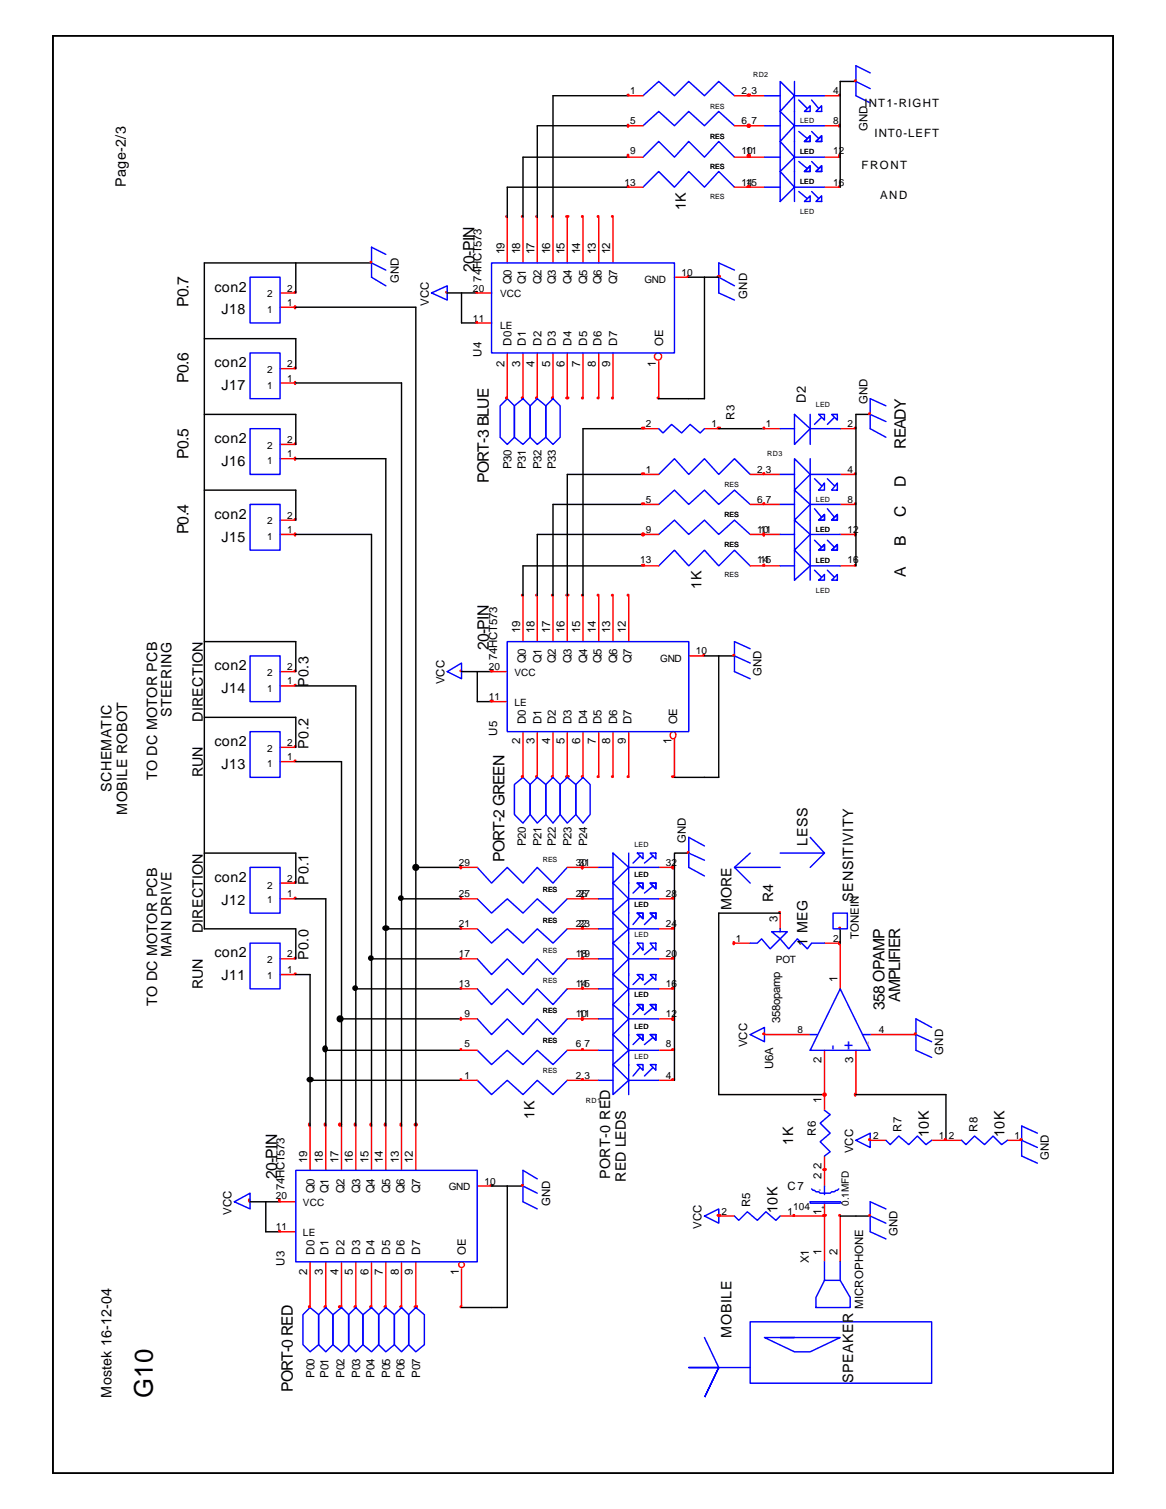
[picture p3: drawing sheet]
<svg xmlns="http://www.w3.org/2000/svg" width="216mm" height="279mm" viewBox="0 0 216 279" stroke-linecap="round" stroke-linejoin="round" font-family="sans-serif">
<g fill="none" stroke="#000" stroke-width=".26">
<path d="M9.8 6.6h196.3v266.2h-196.3zM116.4 17.7h-14v22.5M158.5 15.1h-2.9v19.6M116.4 34.7h-22.5v5.5M116.4 29.1h-19.6v11.1M116.4 23.3h-16.9v16.9M54.8 48.7v5.5M54.8 56.9h22.2v151.6M68.8 48.7h-31v123.3h17v5.5M82.8 54.2h5.6M85.5 54.2v5.6h2.9M127.5 51.3h5.6"/>
<path d="M130.4 51.3v22.5h-8.4M37.8 62.7h17v5.6M37.8 76.7h17v5.6M54.8 70.9h19.5v137.6M119.1 79.4h-11.2v30.9M133.1 79.4h8.5M161.1 76.7h-2.6v28.1M37.8 90.8h17v5.5M54.8 99h14v109.5M54.8 84.9h16.6v123.6M119.1 99h-19.6v11.3M119.1 93.4h-16.7v16.9"/>
<path d="M119.1 87.8h-14.1v22.5M37.8 118.8h17v5.6M119.1 104.8h-22.3v5.5M37.8 132.8h17v5.6M54.8 127h11.1v81.5M85.5 124.4h5.5M88.4 124.4v5.5h2.6M130.4 121.4h5.6M133.1 121.4v22.5h-8.2M37.8 158h17v5.5M54.8 141h8.4v67.5M127.5 158h-2.6v42"/>
<path d="M54.8 166.4h5.5v42.1M68.8 177.5h16.7M71.4 172h14.1M74.3 166.4h11.2M77 160.6h8.5M144.5 169.1h-11.4v33.6h19.6M155.6 172v2.6M54.8 180.4h2.6v28.1M60.3 194.5h25.2M63.2 188.6h22.3M65.9 183.1h19.6M57.4 200h28.1"/>
<path d="M91 219.6h5.8M93.9 219.6v22.5h-8.4M158.5 202.7h16.7v8.4M46.3 222.5h5.6M49.2 222.5v5.6h2.7M155.6 225.2h5.5"/>
</g>
<g fill="#f00" stroke="#f00" stroke-width=".26">
<path d="M46.1 222.1l.1-.1 .1 .2-.1 .3z"/>
<path d="M54.5 180.2h.3l-.1 .2h-.2z"/>
<path d="M54.5 177.3h.3l-.1 .2h-.2z"/>
<path d="M54.5 166.2h.3l-.1 .2h-.2z"/>
<path d="M54.5 163.3l.3-.1-.1 .3h-.2z"/>
<path d="M54.5 140.8h.3l-.1 .2h-.2z"/>
<path d="M54.5 138.2l.3-.1-.1 .2h-.2z"/>
<path d="M54.5 126.8l.3-.1-.1 .3h-.2z"/>
<path d="M54.5 124.1h.3l-.1 .2h-.2z"/>
<path d="M54.5 98.8l.1-.1 .2 .3-.2 .2z"/>
<path d="M54.5 96.1l.3-.1-.1 .3h-.2z"/>
<path d="M54.5 84.7h.1l.2 .2-.2 .3z"/>
<path d="M54.5 82.1l.3-.1-.1 .2h-.2z"/>
<path d="M54.5 70.7l.1-.1 .2 .3-.2 .3z"/>
<path d="M54.5 68h.3l-.1 .2h-.2z"/>
<path d="M54.5 56.7l.1-.1 .2 .3-.2 .3z"/>
<path d="M54.5 54h.3l-.1 .2h-.2z"/>
<path d="M57.2 241.9l.2-.1v.3h-.2z"/>
<path d="M60.1 241.9l.2-.1v.3h-.2z"/>
<path d="M62.8 241.9l.4-.1v.2l-.2 .1-.3-.1z"/>
<path d="M65.7 241.9l.2-.1-.1 .3h-.1z"/>
<path d="M68.6 241.9l.2-.1v.3h-.2z"/>
<path d="M71.2 241.9l.2-.1v.3h-.2z"/>
<path d="M74.1 241.9l.2-.1v.3h-.2z"/>
<path d="M76.8 241.9l.5-.1v.2l-.3 .1-.3-.1z"/>
<path d="M51.6 227.8h.3l-.1 .2h-.2z"/>
<path d="M85.2 241.9l.3-.1-.1 .3h-.2z"/>
<path d="M57.2 208h.1l.1 .2-.1 .3z"/>
<path d="M60.1 208h.1l.1 .2-.1 .3z"/>
<path d="M65.7 208l.2 .2-.2 .3z"/>
<path d="M68.6 208h.1l.1 .2-.1 .3z"/>
<path d="M71.2 208h.1l.1 .2-.1 .3z"/>
<path d="M74.1 208h.1l.1 .2-.1 .3z"/>
<path d="M51.6 222.1l.1-.1 .2 .2-.2 .3z"/>
<path d="M90.8 219.4l.5-.1v.2l-.3 .1-.2-.1z"/>
<path d="M68.6 48.5l.2-.1v.2h-.2z"/>
<path d="M82.6 54h.2v.2h-.2z"/>
<path d="M85.2 124.1h.3l-.1 .2h-.2z"/>
<path d="M93.7 73.6h.2v.2h-.2z"/>
<path d="M96.6 73.6h.2v.2h-.2z"/>
<path d="M99.3 73.6h.2l-.1 .2h-.1z"/>
<path d="M102.2 73.6h.2v.2h-.2z"/>
<path d="M104.9 73.6h.4v.1l-.3 .1-.2-.1z"/>
<path d="M107.7 73.6h.2v.2h-.2z"/>
<path d="M110.6 73.6h.3l-.1 .2h-.2z"/>
<path d="M113.3 73.6h.2v.2h-.2z"/>
<path d="M88.1 59.6l.3-.1-.1 .3h-.2z"/>
<path d="M121.7 73.6h.3l-.1 .2h-.2z"/>
<path d="M93.7 40h.2v.2h-.2z"/>
<path d="M96.6 40h.2v.2h-.2z"/>
<path d="M99.3 40h.2l-.1 .2h-.1z"/>
<path d="M102.2 40h.2v.2h-.2z"/>
<path d="M104.9 40h.4v.1l-.3 .1-.2-.1z"/>
<path d="M107.7 40h.2v.2h-.2z"/>
<path d="M110.6 40h.3l-.1 .2h-.2z"/>
<path d="M113.3 40h.2v.2h-.2z"/>
<path d="M88.1 54h.3l-.1 .2h-.2z"/>
<path d="M127.3 51.1h.2v.2h-.2z"/>
<path d="M96.6 219.4l.2-.1v.3h-.2z"/>
<path d="M96.6 143.7h.2v.2h-.2z"/>
<path d="M99.3 143.7h.2l-.1 .2h-.1z"/>
<path d="M102.2 143.7h.2v.2h-.2z"/>
<path d="M104.9 143.7h.4v.1l-.3 .1-.2-.1z"/>
<path d="M107.7 143.7h.2v.2h-.2z"/>
<path d="M110.6 143.7h.3l-.1 .2h-.2z"/>
<path d="M113.3 143.7h.2v.2h-.2z"/>
<path d="M116.2 143.7h.2v.2h-.2z"/>
<path d="M90.8 129.7l.5-.1v.2l-.3 .1-.2-.1z"/>
<path d="M124.4 143.7h.5v.1l-.3 .1-.2-.1z"/>
<path d="M96.6 110.1h.2v.2h-.2z"/>
<path d="M99.3 110.1h.2l-.1 .2h-.1z"/>
<path d="M102.2 110.1h.2v.2h-.2z"/>
<path d="M104.9 110.1h.4v.1l-.3 .1-.2-.1z"/>
<path d="M107.7 110.1h.2v.2h-.2z"/>
<path d="M110.6 110.1h.3l-.1 .2h-.2z"/>
<path d="M113.3 110.1h.2v.2h-.2z"/>
<path d="M116.2 110.1h.2v.2h-.2z"/>
<path d="M90.8 124.1h.5v.1l-.3 .2-.2-.2z"/>
<path d="M130.2 121.2h.2v.2h-.2z"/>
<path d="M107.7 199.8h.2v.2h-.2z"/>
<path d="M124.4 199.8h.5v.1l-.3 .1-.2-.1z"/>
<path d="M85.2 199.8h.3l-.1 .2h-.2z"/>
<path d="M107.7 194.2h.2v.2h-.2z"/>
<path d="M124.4 194.2h.5v.1l-.3 .2-.2-.2z"/>
<path d="M85.2 194.2h.3l-.1 .2h-.2z"/>
<path d="M107.7 188.5l.1-.1 .1 .2-.1 .3z"/>
<path d="M85.2 188.5l.1-.1 .2 .2-.2 .3z"/>
<path d="M107.7 182.9l.2-.1v.3h-.2z"/>
<path d="M124.4 182.9l.5-.1v.2l-.3 .1-.2-.1z"/>
<path d="M85.2 182.9l.3-.1-.1 .3h-.2z"/>
<path d="M107.7 177.3h.2v.2h-.2z"/>
<path d="M124.4 177.3h.5v.1l-.3 .1-.2-.1z"/>
<path d="M85.2 177.3h.3l-.1 .2h-.2z"/>
<path d="M107.7 171.8l.2-.1v.2h-.2z"/>
<path d="M124.4 171.8l.5-.1v.1l-.3 .2-.2-.2z"/>
<path d="M85.2 171.8l.3-.1-.1 .2h-.2z"/>
<path d="M107.7 166.2h.2v.2h-.2z"/>
<path d="M124.4 166.2h.5v.1l-.3 .1-.2-.1z"/>
<path d="M85.2 166.2h.3l-.1 .2h-.2z"/>
<path d="M107.7 160.4l.1-.1 .1 .3-.1 .3z"/>
<path d="M85.2 160.4l.1-.1 .2 .3-.2 .3z"/>
<path d="M127.3 157.7h.2v.2h-.2z"/>
<path d="M132.9 79.1h.4v.1l-.2 .2-.3-.2z"/>
<path d="M118.9 79.1h.4v.1l-.2 .2-.3-.2z"/>
<path d="M132.9 224.9h.4v.1l-.2 .2-.3-.2z"/>
<path d="M132.9 51.1h.4v.1l-.2 .1-.3-.1z"/>
<path d="M135.8 121.2h.2v.2h-.2z"/>
<path d="M135.8 174.4h.1l.1 .2-.1 .3z"/>
<path d="M155.3 174.4h.1l.2 .2-.2 .3z"/>
<path d="M144.2 168.8h.3l-.1 .2h-.2z"/>
<path d="M141.3 191.3h.3l-.1 .2h-.2z"/>
<path d="M138.5 17.5h.4v.1l-.3 .1-.2-.1z"/>
<path d="M155.3 17.5h.3l-.1 .2h-.2z"/>
<path d="M116.2 17.5h.2v.2h-.2z"/>
<path d="M155.3 23.1l.1-.1 .2 .3-.2 .2z"/>
<path d="M116.2 23.1l.1-.1 .1 .3-.1 .2z"/>
<path d="M155.3 28.7l.1-.1 .2 .2-.2 .3z"/>
<path d="M116.2 28.7l.1-.1 .1 .2-.1 .3z"/>
<path d="M138.5 34.4h.4v.1l-.3 .2-.2-.2z"/>
<path d="M155.3 34.4h.3l-.1 .2h-.2z"/>
<path d="M116.2 34.4h.2v.2h-.2z"/>
<path d="M146.9 224.9h.2v.2h-.2z"/>
<path d="M141.3 87.6h.3l-.1 .2h-.2z"/>
<path d="M158.3 87.6h.2l-.1 .2h-.1z"/>
<path d="M118.9 87.6h.4v.1l-.2 .1-.3-.1z"/>
<path d="M141.3 93.2l.3-.1-.1 .3h-.2z"/>
<path d="M158.3 93.2l.2-.1-.1 .3h-.1z"/>
<path d="M118.9 93.2l.4-.1v.2l-.2 .1-.3-.1z"/>
<path d="M141.3 98.8l.1-.1 .2 .3-.2 .2z"/>
<path d="M158.3 98.8l.1-.1 .1 .3-.1 .2z"/>
<path d="M141.3 104.5h.3l-.1 .2h-.2z"/>
<path d="M158.3 104.5h.2l-.1 .2h-.1z"/>
<path d="M118.9 104.5h.4v.1l-.2 .2-.3-.2z"/>
<path d="M141.3 79.1h.3l-.1 .2h-.2z"/>
<path d="M158.3 79.1h.2l-.1 .2h-.1z"/>
<path d="M152.5 224.9h.4v.1l-.2 .2-.3-.2z"/>
<path d="M155.3 224.9h.3l-.1 .2h-.2z"/>
<path d="M152.5 216.5l.4-.1v.2l-.2 .1-.3-.1z"/>
<path d="M158.3 202.5l.1-.1 .1 .3-.1 .2z"/>
<path d="M169.4 191.3h.2v.2h-.2z"/>
<path d="M155.3 171.8l.3-.1-.1 .2h-.2z"/>
<path d="M158.3 14.9l.2-.1-.1 .2h-.1z"/>
<path d="M160.9 224.9h.2v.2h-.2z"/>
<path d="M160.9 210.9h.2v.2h-.2z"/>
<path d="M160.9 76.5h.2v.2h-.2z"/>
<path d="M174.9 210.9h.3l-.1 .2h-.2z"/>
<path d="M189 210.9h.2l-.1 .2h-.1z"/>
<circle cx="63" cy="208.2" r=".26"/>
<circle cx="77" cy="208.2" r=".26"/>
<circle cx="124.6" cy="188.6" r=".26"/>
<circle cx="124.6" cy="160.6" r=".26"/>
<circle cx="138.6" cy="23.3" r=".26"/>
<circle cx="138.6" cy="28.8" r=".26"/>
<circle cx="119.1" cy="99" r=".26"/>
<circle cx="152.7" cy="202.7" r=".26"/>
</g>
<g fill="none" stroke="#00f" stroke-width=".26">
<path d="M119.1 17.7l2.9-2.6 2.9 2.6 2.6-2.6 2.9 2.6 2.7-2.6 2.9 2.6M141.6 17.7h2.9M144.5 15.1l2.6 2.6-2.6 2.9zM147.1 15.1v22.2M147.1 17.7h5.6M147.9 18.5l1.6 1.6M150 19.6v1h-1zM150.3 18.5l1.3 1.6M158.5 15.1l2.6 1.3M161.1 13.5l-2.6-1.3v5.5l2.6 1.4M119.1 23.3l2.9-2.7 2.9 2.7 2.6-2.7 2.9 2.7 2.7-2.7 2.9 2.7M119.1 29.1l2.9-2.9 2.9 2.9 2.6-2.9 2.9 2.9 2.7-2.9 2.9 2.9"/>
<path d="M119.1 34.7l2.9-2.9 2.9 2.9 2.6-2.9 2.9 2.9 2.7-2.9 2.9 2.9M141.6 23.3h2.9M141.6 29.1h2.9M141.6 34.7h2.9M144.5 20.6l2.6 2.7-2.6 2.9zM144.5 26.2l2.6 2.9-2.6 2.7zM144.5 31.8l2.6 2.9-2.6 2.6zM147.1 23.3h5.6M147.1 29.1h5.6M147.1 34.7h5.6M147.9 24.3l1.6 1.4M147.9 29.9l1.6 1.3"/>
<path d="M147.9 35.5l1.6 1.3M150 25.1v1.1h-1zM150 30.7v1.1h-1zM150 36.2v1.1h-1zM150.3 24.3l1.3 1.4M150.3 29.9l1.3 1.3M150.3 35.5l1.3 1.3M151.1 20.6l1-1v1zM151.1 26.2l1-1.1v1.1zM151.1 31.8l1-1.1v1.1zM151.1 37.3l1-1.1v1.1zM46.3 51.3h5.6v8.5h-5.6z"/>
<path d="M68.8 48.7l2.6 1.3M71.4 47.1l-2.6-1.3v5.5l2.6 1.6M79.9 54.2l2.9-1.3v2.7zM91 48.7h33.9v16.7h-33.9zM133.1 51.3l2.9 1.6M136 50l-2.9-1.3v5.5l2.9 1.4M46.3 79.4h5.6v8.4h-5.6zM46.3 65.4h5.6v8.4h-5.6zM92.6 75.1l1.3-1.3 1.3 1.3v5.9l-1.3 1.3-1.3-1.3zM95.2 75.1l1.6-1.3 1.4 1.3v5.9l-1.4 1.3-1.6-1.3zM99.5 73.8l1.6 1.3v5.9l-1.6 1.3-1.3-1.3v-5.9zM102.4 73.8l1.3 1.3v5.9l-1.3 1.3-1.3-1.3v-5.9z"/>
<path d="M122 79.4l.8 .8 1.6-1.6 1.8 1.6 1.6-1.6 1.8 1.6 .8-.8M144.5 79.4h2.6M147.1 76.7l2.9 2.7-2.9 2.9zM150 76.7v5.6M150 79.4h5.6M151.6 76.7h1.1v1.1zM152.1 77.3l-1.3 1.3M154 76.7h1v1.1zM154.5 77.3l-1.3 1.3M161.1 76.7l2.9 1.4M164 75.1l-2.9-1.3v5.6l2.9 1.6M46.3 93.4h5.6v8.5h-5.6z"/>
<path d="M122 87.8l2.9-2.9 2.6 2.9 2.9-2.9 2.7 2.9 2.9-2.9 2.9 2.9M122 93.4l2.9-2.6 2.6 2.6 2.9-2.6 2.7 2.6 2.9-2.6 2.9 2.6M122 99l2.9-2.7 2.6 2.7 2.9-2.7 2.7 2.7 2.9-2.7 2.9 2.7M144.5 87.8h2.6M144.5 93.4h2.6M144.5 99h2.6M147.1 84.9l2.9 2.9-2.9 3zM147.1 90.8l2.9 2.6-2.9 2.9zM147.1 96.3l2.9 2.7-2.9 2.9zM150 84.9v22.5M150 87.8h5.6M150 93.4h5.6"/>
<path d="M150 99h5.6M150.8 88.6l1.3 1.4M150.8 94.2l1.3 1.6M152.7 89.4v1.4h-1.1zM152.7 95.2v1.1h-1.1zM153.2 88.6l1.3 1.4M153.2 94.2l1.3 1.6M154 96.3l1-1.1v1.1zM155 89.4v1.4h-1zM93.9 118.8h33.6v16.7h-33.6zM122 104.8l2.9-2.9 2.6 2.9 2.9-2.9 2.7 2.9 2.9-2.9 2.9 2.9M144.5 104.8h2.6"/>
<path d="M147.1 101.9l2.9 2.9-2.9 2.6zM150 104.8h5.6M150.8 100l1.3 1.3M150.8 105.6l1.3 1.3M151.6 101.9l1.1-1.1v1.1zM152.7 106.4v1h-1.1zM153.2 100l1.3 1.3M153.2 105.6l1.3 1.3M154 101.9l1-1.1v1.1zM154 107.4l1-1v1zM46.3 135.5h5.6v8.4h-5.6zM46.3 121.4h5.6v8.5h-5.6z"/>
<path d="M82.8 124.4l2.7-1.6v2.9zM136 121.4l2.9 1.4M138.9 120.1l-2.9-1.3v5.6l2.9 1.3M95.2 145.3l1.6-1.4 1.4 1.4v5.5l-1.4 1.6-1.6-1.6zM99.5 143.9l1.6 1.4v5.5l-1.6 1.6-1.3-1.6v-5.5zM101.1 145.3l1.3-1.4 1.3 1.4v5.5l-1.3 1.6-1.3-1.6zM105 143.9l1.6 1.4v5.5l-1.6 1.6-1.3-1.6v-5.5zM107.9 143.9l1.4 1.4v5.5l-1.4 1.6-1.3-1.6v-5.5zM113.5 158l2.9 2.6-2.9 2.9zM116.4 158v44.7M118 158h1.1v1zM118.5 158.5l-1.3 1.3"/>
<path d="M120.4 158h1v1zM120.9 158.5l-1.6 1.3M127.5 158l2.9 1.3M130.4 156.6l-2.9-1.6v5.6l2.9 1.6M138.9 158l-2.9 2.6M150 155l2.7 3h-8.2M152.7 158l-2.7 2.6M46.3 174.6h5.6v8.5h-5.6zM46.3 160.6h5.6v8.5h-5.6zM88.4 177.5l2.6 2.9 2.9-2.9 2.9 2.9 2.7-2.9 2.9 2.9 2.6-2.9M88.4 172l2.6 2.6 2.9-2.6 2.9 2.6 2.7-2.6 2.9 2.6 2.6-2.6M88.4 166.4l2.6 2.7 2.9-2.7 2.9 2.7 2.7-2.7 2.9 2.7 2.6-2.7"/>
<path d="M88.4 160.6l2.6 2.9 2.9-2.9 2.9 2.9 2.7-2.9 2.9 2.9 2.6-2.9M110.9 177.5h2.6M110.9 172h2.6M110.9 166.4h2.6M110.9 160.6h2.6M113.5 174.6l2.9 2.9-2.9 2.9zM113.5 169.1l2.9 2.9-2.9 2.6zM113.5 163.5l2.9 2.9-2.9 2.7zM116.4 177.5h5.6M116.4 172h5.6M116.4 166.4h5.6M116.4 160.6h5.6"/>
<path d="M118 174.6h1.1v1.3zM118 169.1h1.1v1zM118 163.5h1.1v1.1zM118.5 175.4l-1.3 1.3M118.5 169.6l-1.3 1.6M118.5 164l-1.3 1.4M120.4 174.6h1v1.3zM120.4 169.1h1v1zM120.4 163.5h1v1.1zM120.9 175.4l-1.6 1.3M120.9 169.6l-1.6 1.6M120.9 164l-1.6 1.4"/>
<path d="M138.9 174.6h1.3l.8-.8 1.6 1.9 1.9-1.9 1.5 1.9 1.6-1.9 1.9 1.9 .8-1.1h2.4M142.9 172.5h2.9l-1.3 1.3zM144.5 160.6h-8.5l2.9 2.9M144.5 172v.5M154.3 169.1h2.6v2.9h-2.6zM88.4 194.5l2.6 2.6 2.9-2.6 2.9 2.6 2.7-2.6 2.9 2.6 2.6-2.6M88.4 188.6l2.6 3 2.9-3 2.9 3 2.7-3 2.9 3 2.6-3M88.4 183.1l2.6 2.9 2.9-2.9 2.9 2.9 2.7-2.9 2.9 2.9 2.6-2.9M110.9 194.5h2.6M110.9 188.6h2.6M110.9 183.1h2.6M113.5 197.1l2.9 2.9-2.9 2.7z"/>
<path d="M113.5 191.6l2.9 2.9-2.9 2.6zM113.5 186l2.9 2.6-2.9 3zM113.5 180.4l2.9 2.7-2.9 2.9zM116.4 194.5h5.6M116.4 188.6h5.6M116.4 183.1h5.6M118 197.1h1.1v1.1zM118 191.6h1.1v1zM118 186h1.1v1.1zM118 180.4h1.1v1.1zM118.5 197.6l-1.3 1.6M118.5 192.1l-1.3 1.3"/>
<path d="M118.5 186.5l-1.3 1.4M118.5 181l-1.3 1.3M120.4 197.1h1v1.1zM120.4 191.6h1v1zM120.4 186h1v1.1zM120.4 180.4h1v1.1zM120.9 197.6l-1.6 1.6M120.9 192.1l-1.6 1.3M120.9 186.5l-1.6 1.4M120.9 181l-1.6 1.3M138.9 191.6l2.7-1.4v2.7zM150 191.6h1.3"/>
<path d="M155.6 183.1l5.5 11.4h-11.1zM159.8 191.6h1.3M169.6 191.6l2.9 1.3M172.5 190.2l-2.9-1.6v5.9l2.9 1.3M54.8 216.7h33.6v16.9h-33.6zM88.4 200l2.6 2.7 2.9-2.7 2.9 2.7 2.7-2.7 2.9 2.7 2.6-2.7M96.8 219.6l2.7 1.3M99.5 218.3l-2.7-1.6v5.8l2.7 1.3M110.9 200h2.6M116.4 200h5.6M152.7 205.6l1 .8-1.8 1.6 1.8 1.8-1.8 1.6 1.8 1.9-1 .7M152.7 219.6v1.6"/>
<path d="M158.5 211.1l2.6-1.3v2.7zM164 211.1l.8 .8 1.6-1.6 1.9 1.6 1.6-1.6 1.5 1.6 1.1-.8M178.1 211.1l.8 .8 1.5-1.6 1.9 1.6 1.6-1.6 1.6 1.6 1-.8M189.2 211.1l2.9 1.4M192.1 209.8l-2.9-1.3v5.5l2.9 1.4M43.4 222.5l2.9-1.6v2.9zM130.4 225.2l2.7-1.4v2.7zM136 225.2l.8 .8 1.6-1.6 1.8 1.6 1.6-1.6 1.9 1.6 .8-.8M150.3 220.1l.8 .6h.5l.3 .2h1.8l.3-.2h.5l.8-.6M152.7 237.1h2.9l1.8 3.1v1.9h-6.3v-1.9zM152.7 233.6v3.5M155.6 222.8h-5.6v-.3h5.6l.2 .3"/>
<path d="M155.6 233.6v3.5M161.1 225.2l2.9 1.3M164 223.8l-2.9-1.3v5.6l2.9 1.3M57.4 242.1l1.6 1.3v5.6l-1.6 1.3-1.3-1.3v-5.6zM60.3 242.1l1.3 1.3v5.6l-1.3 1.3-1.3-1.3v-5.6zM61.6 243.4l1.6-1.3 1.4 1.3v5.6l-1.4 1.3-1.6-1.3zM65.9 242.1l1.3 1.3v5.6l-1.3 1.3-1.3-1.3v-5.6zM67.2 243.4l1.6-1.3 1.3 1.3v5.6l-1.3 1.3-1.6-1.3zM71.4 242.1l1.6 1.3v5.6l-1.6 1.3-1.3-1.3v-5.6zM74.3 242.1l1.4 1.3v5.6l-1.4 1.3-1.3-1.3v-5.6zM77 242.1l1.6 1.3v5.6l-1.6 1.3-1.3-1.3v-5.6zM130.4 247.6l2.7 5.6h-5.6h5.6l-2.7 5.6 2.7-5.6h5.8"/>
<path d="M138.9 244.7h33.6v11.4h-33.6zM144.5 247.6h11.1l-5.6 2.7h-2.9l-5.5-2.7h5.5"/>
</g>
<g fill="none" stroke="#f00" stroke-width=".26">
<path d="M116.4 17.7h2.7M136 17.7h5.6M152.7 17.7h2.9M116.4 23.3h2.7M116.4 29.1h2.7M116.4 34.7h2.7M136 23.3h5.6M136 29.1h5.6M136 34.7h5.6M152.7 23.3h2.9M152.7 29.1h2.9M152.7 34.7h2.9"/>
<path d="M51.9 56.9h2.9M51.9 54.2h2.9M88.4 54.2h2.6M88.4 59.8h2.6M93.9 40.2v8.5M96.8 40.2v8.5M99.5 40.2v8.5M102.4 40.2v8.5M105 40.2v8.5M107.9 40.2v8.5M110.9 40.2v8.5M113.5 40.2v8.5"/>
<path d="M124.9 51.3h2.6M51.9 70.9h2.9M51.9 68.3h2.9M93.9 65.4v8.4M96.8 65.4v8.4M99.5 65.4v8.4M102.4 65.4v8.4M105 65.4v8.4M107.9 65.4v8.4M110.9 65.4v8.4M113.5 65.4v8.4M119.1 79.4h2.9"/>
<path d="M122 66.9v6.9M122.5 65.9a.66 .66 0 0 0-1-.5 .66 .66 0 0 0 0 1.1 .66 .66 0 0 0 1-.5M130.4 79.4h2.7M141.6 79.4h2.9M155.6 79.4h2.9M51.9 99h2.9M51.9 96.3h2.9M51.9 84.9h2.9M51.9 82.3h2.9M119.1 99h2.9M119.1 87.8h2.9M119.1 93.4h2.9"/>
<path d="M138.9 99h5.6M138.9 87.8h5.6M138.9 93.4h5.6M155.6 99h2.9M155.6 87.8h2.9M155.6 93.4h2.9M96.8 110.3v8.5M99.5 110.3v8.5M102.4 110.3v8.5M105 110.3v8.5M107.9 110.3v8.5M110.9 110.3v8.5"/>
<path d="M113.5 110.3v8.5M116.4 110.3v8.5M119.1 104.8h2.9M138.9 104.8h5.6M155.6 104.8h2.9M51.9 138.4h2.9M51.9 127h2.9M51.9 124.4h2.9M91 124.4h2.9M91 129.9h2.9M96.8 135.5v8.4M99.5 135.5v8.4"/>
<path d="M102.4 135.5v8.4M105 135.5v8.4M107.9 135.5v8.4M110.9 135.5v8.4M113.5 135.5v8.4M116.4 135.5v8.4M124.9 136.8v7.1M125.1 136a.56 .56 0 0 0-.7-.5 .56 .56 0 0 0-.3 .9 .52 .52 0 0 0 .7 .4 .52 .52 0 0 0 .3-.7M127.5 121.4h2.9M51.9 141h2.9M51.9 177.5h2.9M51.9 166.4h2.9"/>
<path d="M51.9 163.5h2.9M85.5 177.5h2.9M85.5 166.4h2.9M85.5 172h2.9M85.5 160.6h2.9M105 177.5h5.9M105 166.4h5.9M105 172h5.9M105 160.6h5.9M122 177.5h2.9M122 166.4h2.9M122 172h2.9"/>
<path d="M122 160.6h2.9M136 174.6h2.9M144.5 169.1v2.9M152.7 174.6h2.9v8.5M51.9 180.4h2.9M85.5 194.5h2.9M85.5 188.6h2.9M85.5 183.1h2.9M105 194.5h5.9M105 188.6h5.9M105 183.1h5.9M122 194.5h2.9"/>
<path d="M122 188.6h2.9M122 183.1h2.9M141.6 191.6h8.4M152.7 194.5v11.1M158.5 194.5v8.2M161.1 191.6h8.5M57.4 208.5v8.2M60.3 208.5v8.2M63.2 208.5v8.2M65.9 208.5v8.2M68.8 208.5v8.2M71.4 208.5v8.2"/>
<path d="M74.3 208.5v8.2M77 208.5v8.2M85.5 200h2.9M88.4 219.6h2.6M105 200h5.9M122 200h2.9M152.7 214v5.6M161.1 211.1h2.9M172.5 211.1h5.6M186.5 211.1h2.7M51.9 228.1h2.9M51.9 222.5h2.9"/>
<path d="M57.4 233.6v8.5M60.3 233.6v8.5M63.2 233.6v8.5M65.9 233.6v8.5M68.8 233.6v8.5M71.4 233.6v8.5M74.3 233.6v8.5M77 233.6v8.5M85.5 234.9v7.2M133.1 225.2h2.9M144.5 225.2h8.2M152.7 222.5v11.1"/>
<path d="M155.6 225.2v8.4"/>
<circle cx="85.5" cy="234.2" r=".53"/>
</g>
<g fill="#000" stroke="#000" stroke-width=".26">
<path d="M71 171.6a.5 .5 0 0 1 .6-.2 .5 .5 0 0 1 .3 .6 .5 .5 0 0 1-.6 .2 .5 .5 0 0 1-.3-.6zM57 199.7a.5 .5 0 0 1 .6-.2 .5 .5 0 0 1 .3 .6 .5 .5 0 0 1-.7 .2 .5 .5 0 0 1-.2-.6zM60 193.7a.47 .47 0 0 1 .6 .5 .47 .47 0 0 1-.6 .5 .63 .63 0 0 1 0-1z"/>
<circle cx="68.7" cy="177.4" r=".4"/>
<circle cx="74.2" cy="166.3" r=".4"/>
<circle cx="77" cy="160.6" r=".53"/>
<circle cx="63" cy="188.6" r=".53"/>
<circle cx="65.8" cy="183" r=".4"/>
</g>
<text font-size="4.8" x="28.3" y="258.8" transform="rotate(-90 28.3 258.8)">G10</text>
<g font-size="2.9">
<text x="87.8" y="50.3" transform="rotate(-90 87.8 50.3)">20-PIN</text>
<text x="34.9" y="56.9" transform="rotate(-90 34.9 56.9)">P0.7</text>
<text x="34.9" y="70.9" transform="rotate(-90 34.9 70.9)">P0.6</text>
<text x="167.7" y="83.1" transform="rotate(-90 167.7 83.1)">READY</text>
<text x="34.9" y="84.9" transform="rotate(-90 34.9 84.9)">P0.5</text>
<text x="90.5" y="89.4" transform="rotate(-90 90.5 89.4)">PORT-3 BLUE</text>
<text x="167.7" y="95.8" transform="rotate(-90 167.7 95.8)">C</text>
<text x="167.7" y="90.2" transform="rotate(-90 167.7 90.2)">D</text>
<text x="34.9" y="99" transform="rotate(-90 34.9 99)">P0.4</text>
<text x="167.7" y="101.1" transform="rotate(-90 167.7 101.1)">B</text>
<text x="167.7" y="106.9" transform="rotate(-90 167.7 106.9)">A</text>
<text x="90.5" y="120.4" transform="rotate(-90 90.5 120.4)">20-PIN</text>
<text x="93.4" y="159.5" transform="rotate(-90 93.4 159.5)">PORT-2 GREEN</text>
<text x="166.7" y="185.5" transform="rotate(-90 166.7 185.5)">AMPLIFIER</text>
<text x="163.8" y="187.1" transform="rotate(-90 163.8 187.1)">358 OPAMP</text>
<text x="51.3" y="218.3" transform="rotate(-90 51.3 218.3)">20-PIN</text>
<text x="54.2" y="257.7" transform="rotate(-90 54.2 257.7)">PORT-0 RED</text>
</g>
<g font-size="2.9" fill="#00f">
<text x="155" y="194.5" transform="rotate(-90 155 194.5)">-</text>
<text x="158" y="194.5" transform="rotate(-90 158 194.5)">+</text>
</g>
<g font-size="2.6">
<text x="23.3" y="34.7" transform="rotate(-90 23.3 34.7)">Page-2/3</text>
<text x="127" y="38.9" transform="rotate(-90 127 38.9)">1K</text>
<text x="39.7" y="54">con2</text>
<text x="41" y="58.2">J18</text>
<text x="39.7" y="68">con2</text>
<text x="41" y="72.2">J17</text>
<text x="39.7" y="82">con2</text>
<text x="41" y="86.3">J16</text>
<text x="39.7" y="96">con2</text>
<text x="41" y="100.3">J15</text>
<text x="129.9" y="109" transform="rotate(-90 129.9 109)">1K</text>
<text x="39.7" y="124.1">con2</text>
<text x="41" y="128.3">J14</text>
<text x="57.1" y="127.3" transform="rotate(-90 57.1 127.3)">P0.3</text>
<text x="31.7" y="132.8" transform="rotate(-90 31.7 132.8)">STEERING</text>
<text x="37.6" y="133.6" transform="rotate(-90 37.6 133.6)">DIRECTION</text>
<text x="37.6" y="143.9" transform="rotate(-90 37.6 143.9)">RUN</text>
<text x="39.7" y="138.1">con2</text>
<text x="41" y="142.3">J13</text>
<text x="57.1" y="138.6" transform="rotate(-90 57.1 138.6)">P0.2</text>
<text x="20.6" y="146.6" transform="rotate(-90 20.6 146.6)">SCHEMATIC</text>
<text x="29.1" y="144.5" transform="rotate(-90 29.1 144.5)">TO DC MOTOR PCB</text>
<text x="23.5" y="150.8" transform="rotate(-90 23.5 150.8)">MOBILE ROBOT</text>
<text x="149.5" y="156.6" transform="rotate(-90 149.5 156.6)">LESS</text>
<text x="39.7" y="163.2">con2</text>
<text x="41" y="167.5">J12</text>
<text x="57.1" y="163.8" transform="rotate(-90 57.1 163.8)">P0.1</text>
<text x="143.1" y="167" transform="rotate(-90 143.1 167)">R4</text>
<text x="158" y="167" transform="rotate(-90 158 167)">SENSITIVITY</text>
<text x="37.6" y="172.8" transform="rotate(-90 37.6 172.8)">DIRECTION</text>
<text x="135.5" y="168.5" transform="rotate(-90 135.5 168.5)">MORE</text>
<text x="31.7" y="177.3" transform="rotate(-90 31.7 177.3)">MAIN DRIVE</text>
<text x="39.7" y="177.3">con2</text>
<text x="57.1" y="177.8" transform="rotate(-90 57.1 177.8)">P0.0</text>
<text x="149.5" y="175.2" transform="rotate(-90 149.5 175.2)">1 MEG</text>
<text x="37.6" y="183.1" transform="rotate(-90 37.6 183.1)">RUN</text>
<text x="41" y="181.5">J11</text>
<text x="29.1" y="186.3" transform="rotate(-90 29.1 186.3)">TO DC MOTOR PCB</text>
<text x="99" y="207.2" transform="rotate(-90 99 207.2)">1K</text>
<text x="146.8" y="211.9" transform="rotate(-90 146.8 211.9)">1K</text>
<text x="172" y="210.6" transform="rotate(-90 172 210.6)">10K</text>
<text x="186" y="210.6" transform="rotate(-90 186 210.6)">10K</text>
<text x="113" y="218.3" transform="rotate(-90 113 218.3)">PORT-0 RED</text>
<text x="115.9" y="218.8" transform="rotate(-90 115.9 218.8)">RED LEDS</text>
<text x="143.9" y="224.6" transform="rotate(-90 143.9 224.6)">10K</text>
<text x="135.5" y="247.6" transform="rotate(-90 135.5 247.6)">MOBILE</text>
<text x="158" y="256.1" transform="rotate(-90 158 256.1)">SPEAKER</text>
<text x="20.6" y="258.8" transform="rotate(-90 20.6 258.8)">Mostek 16-12-04</text>
</g>
<text font-size="2.4" x="149.2" y="74.6" transform="rotate(-90 149.2 74.6)">D2</text>
<g font-size="2.1">
<text x="160.1" y="19.8">INT1-RIGHT</text>
<text x="160.6" y="24.3" transform="rotate(-90 160.6 24.3)">GND</text>
<text x="161.9" y="25.4">INT0-LEFT</text>
<text x="159.5" y="31.2">FRONT</text>
<text x="163" y="36.8">AND</text>
<text x="93.4" y="47.1" transform="rotate(-90 93.4 47.1)">19</text>
<text x="96.3" y="47.1" transform="rotate(-90 96.3 47.1)">18</text>
<text x="99" y="47.1" transform="rotate(-90 99 47.1)">17</text>
<text x="101.9" y="47.1" transform="rotate(-90 101.9 47.1)">16</text>
<text x="104.5" y="47.1" transform="rotate(-90 104.5 47.1)">15</text>
<text x="107.4" y="47.1" transform="rotate(-90 107.4 47.1)">14</text>
<text x="110.3" y="47.1" transform="rotate(-90 110.3 47.1)">13</text>
<text x="113" y="47.1" transform="rotate(-90 113 47.1)">12</text>
<text x="73.8" y="52.4" transform="rotate(-90 73.8 52.4)">GND</text>
<text x="89.2" y="52.1" transform="rotate(-90 89.2 52.1)">74HCT573</text>
<text x="94.7" y="52.7" transform="rotate(-90 94.7 52.7)">Q0</text>
<text x="97.4" y="52.7" transform="rotate(-90 97.4 52.7)">Q1</text>
<text x="100.3" y="52.7" transform="rotate(-90 100.3 52.7)">Q2</text>
<text x="102.9" y="52.7" transform="rotate(-90 102.9 52.7)">Q3</text>
<text x="105.8" y="52.7" transform="rotate(-90 105.8 52.7)">Q4</text>
<text x="108.7" y="52.7" transform="rotate(-90 108.7 52.7)">Q5</text>
<text x="111.4" y="52.7" transform="rotate(-90 111.4 52.7)">Q6</text>
<text x="114.3" y="52.7" transform="rotate(-90 114.3 52.7)">Q7</text>
<text x="79.4" y="56.6" transform="rotate(-90 79.4 56.6)">VCC</text>
<text x="138.4" y="55.3" transform="rotate(-90 138.4 55.3)">GND</text>
<text x="94.7" y="64" transform="rotate(-90 94.7 64)">D0</text>
<text x="97.4" y="64" transform="rotate(-90 97.4 64)">D1</text>
<text x="100.3" y="64" transform="rotate(-90 100.3 64)">D2</text>
<text x="102.9" y="64" transform="rotate(-90 102.9 64)">D3</text>
<text x="105.8" y="64" transform="rotate(-90 105.8 64)">D4</text>
<text x="108.7" y="64" transform="rotate(-90 108.7 64)">D5</text>
<text x="111.4" y="64" transform="rotate(-90 111.4 64)">D6</text>
<text x="114.3" y="64" transform="rotate(-90 114.3 64)">D7</text>
<text x="122.8" y="64" transform="rotate(-90 122.8 64)">OE</text>
<text x="89.2" y="66.1" transform="rotate(-90 89.2 66.1)">U4</text>
<text x="93.4" y="68" transform="rotate(-90 93.4 68)">2</text>
<text x="96.3" y="68" transform="rotate(-90 96.3 68)">3</text>
<text x="99" y="68" transform="rotate(-90 99 68)">4</text>
<text x="101.9" y="68" transform="rotate(-90 101.9 68)">5</text>
<text x="104.5" y="68" transform="rotate(-90 104.5 68)">6</text>
<text x="107.4" y="68" transform="rotate(-90 107.4 68)">7</text>
<text x="110.3" y="68" transform="rotate(-90 110.3 68)">8</text>
<text x="113" y="68" transform="rotate(-90 113 68)">9</text>
<text x="121.4" y="68" transform="rotate(-90 121.4 68)">1</text>
<text x="136" y="77.8" transform="rotate(-90 136 77.8)">R3</text>
<text x="160.6" y="74.9" transform="rotate(-90 160.6 74.9)">GND</text>
<text x="94.7" y="86.8" transform="rotate(-90 94.7 86.8)">P30</text>
<text x="97.4" y="86.8" transform="rotate(-90 97.4 86.8)">P31</text>
<text x="100.3" y="86.8" transform="rotate(-90 100.3 86.8)">P32</text>
<text x="102.9" y="86.8" transform="rotate(-90 102.9 86.8)">P33</text>
<text x="96.3" y="117.2" transform="rotate(-90 96.3 117.2)">19</text>
<text x="99" y="117.2" transform="rotate(-90 99 117.2)">18</text>
<text x="101.9" y="117.2" transform="rotate(-90 101.9 117.2)">17</text>
<text x="104.5" y="117.2" transform="rotate(-90 104.5 117.2)">16</text>
<text x="107.4" y="117.2" transform="rotate(-90 107.4 117.2)">15</text>
<text x="110.3" y="117.2" transform="rotate(-90 110.3 117.2)">14</text>
<text x="113" y="117.2" transform="rotate(-90 113 117.2)">13</text>
<text x="115.9" y="117.2" transform="rotate(-90 115.9 117.2)">12</text>
<text x="92.1" y="122.2" transform="rotate(-90 92.1 122.2)">74HCT573</text>
<text x="97.4" y="122.8" transform="rotate(-90 97.4 122.8)">Q0</text>
<text x="100.3" y="122.8" transform="rotate(-90 100.3 122.8)">Q1</text>
<text x="102.9" y="122.8" transform="rotate(-90 102.9 122.8)">Q2</text>
<text x="105.8" y="122.8" transform="rotate(-90 105.8 122.8)">Q3</text>
<text x="108.7" y="122.8" transform="rotate(-90 108.7 122.8)">Q4</text>
<text x="111.4" y="122.8" transform="rotate(-90 111.4 122.8)">Q5</text>
<text x="114.3" y="122.8" transform="rotate(-90 114.3 122.8)">Q6</text>
<text x="116.9" y="122.8" transform="rotate(-90 116.9 122.8)">Q7</text>
<text x="141" y="125.1" transform="rotate(-90 141 125.1)">GND</text>
<text x="82.3" y="126.7" transform="rotate(-90 82.3 126.7)">VCC</text>
<text x="92.1" y="136.3" transform="rotate(-90 92.1 136.3)">U5</text>
<text x="96.3" y="137.8" transform="rotate(-90 96.3 137.8)">2</text>
<text x="97.4" y="134.1" transform="rotate(-90 97.4 134.1)">D0</text>
<text x="99" y="137.8" transform="rotate(-90 99 137.8)">3</text>
<text x="100.3" y="134.1" transform="rotate(-90 100.3 134.1)">D1</text>
<text x="101.9" y="137.8" transform="rotate(-90 101.9 137.8)">4</text>
<text x="102.9" y="134.1" transform="rotate(-90 102.9 134.1)">D2</text>
<text x="104.5" y="137.8" transform="rotate(-90 104.5 137.8)">5</text>
<text x="105.8" y="134.1" transform="rotate(-90 105.8 134.1)">D3</text>
<text x="107.4" y="137.8" transform="rotate(-90 107.4 137.8)">6</text>
<text x="108.7" y="134.1" transform="rotate(-90 108.7 134.1)">D4</text>
<text x="110.3" y="137.8" transform="rotate(-90 110.3 137.8)">7</text>
<text x="111.4" y="134.1" transform="rotate(-90 111.4 134.1)">D5</text>
<text x="113" y="137.8" transform="rotate(-90 113 137.8)">8</text>
<text x="114.3" y="134.1" transform="rotate(-90 114.3 134.1)">D6</text>
<text x="115.9" y="137.8" transform="rotate(-90 115.9 137.8)">9</text>
<text x="116.9" y="134.1" transform="rotate(-90 116.9 134.1)">D7</text>
<text x="124.4" y="137.8" transform="rotate(-90 124.4 137.8)">1</text>
<text x="125.4" y="134.1" transform="rotate(-90 125.4 134.1)">OE</text>
<text x="97.4" y="156.6" transform="rotate(-90 97.4 156.6)">P20</text>
<text x="100.3" y="156.6" transform="rotate(-90 100.3 156.6)">P21</text>
<text x="102.9" y="156.6" transform="rotate(-90 102.9 156.6)">P22</text>
<text x="105.8" y="156.6" transform="rotate(-90 105.8 156.6)">P23</text>
<text x="108.7" y="156.6" transform="rotate(-90 108.7 156.6)">P24</text>
<text x="127" y="156.1" transform="rotate(-90 127 156.1)">GND</text>
<text x="143.9" y="170.7" transform="rotate(-90 143.9 170.7)">3</text>
<text x="159" y="173.8" transform="rotate(-90 159 173.8)">TONEIN</text>
<text x="155" y="181.8" transform="rotate(-90 155 181.8)">1</text>
<text x="144.5" y="189.4" transform="rotate(-90 144.5 189.4)">358opamp</text>
<text x="138.4" y="193.9" transform="rotate(-90 138.4 193.9)">VCC</text>
<text x="143.1" y="197.9" transform="rotate(-90 143.1 197.9)">U6A</text>
<text x="152.1" y="196.8" transform="rotate(-90 152.1 196.8)">2</text>
<text x="158" y="196.8" transform="rotate(-90 158 196.8)">3</text>
<text x="174.6" y="195.3" transform="rotate(-90 174.6 195.3)">GND</text>
<text x="152.1" y="204.3" transform="rotate(-90 152.1 204.3)">1</text>
<text x="167" y="209.5" transform="rotate(-90 167 209.5)">R7</text>
<text x="181" y="209.5" transform="rotate(-90 181 209.5)">R8</text>
<text x="56.9" y="215.4" transform="rotate(-90 56.9 215.4)">19</text>
<text x="59.8" y="215.4" transform="rotate(-90 59.8 215.4)">18</text>
<text x="62.7" y="215.4" transform="rotate(-90 62.7 215.4)">17</text>
<text x="65.4" y="215.4" transform="rotate(-90 65.4 215.4)">16</text>
<text x="68.3" y="215.4" transform="rotate(-90 68.3 215.4)">15</text>
<text x="70.9" y="215.4" transform="rotate(-90 70.9 215.4)">14</text>
<text x="73.8" y="215.4" transform="rotate(-90 73.8 215.4)">13</text>
<text x="76.5" y="215.4" transform="rotate(-90 76.5 215.4)">12</text>
<text x="151.1" y="210.3" transform="rotate(-90 151.1 210.3)">R6</text>
<text x="158" y="213.5" transform="rotate(-90 158 213.5)">VCC</text>
<text x="194.2" y="214.8" transform="rotate(-90 194.2 214.8)">GND</text>
<text x="52.7" y="220.4" transform="rotate(-90 52.7 220.4)">74HCT573</text>
<text x="58.2" y="220.9" transform="rotate(-90 58.2 220.9)">Q0</text>
<text x="60.9" y="220.9" transform="rotate(-90 60.9 220.9)">Q1</text>
<text x="63.8" y="220.9" transform="rotate(-90 63.8 220.9)">Q2</text>
<text x="66.7" y="220.9" transform="rotate(-90 66.7 220.9)">Q3</text>
<text x="69.3" y="220.9" transform="rotate(-90 69.3 220.9)">Q4</text>
<text x="72.2" y="220.9" transform="rotate(-90 72.2 220.9)">Q5</text>
<text x="74.9" y="220.9" transform="rotate(-90 74.9 220.9)">Q6</text>
<text x="77.8" y="220.9" transform="rotate(-90 77.8 220.9)">Q7</text>
<text x="145.8" y="220.4">C 7</text>
<text x="152.1" y="218.3" transform="rotate(-90 152.1 218.3)">2</text>
<text x="152.1" y="216.4" transform="rotate(-90 152.1 216.4)">2</text>
<text x="42.9" y="224.9" transform="rotate(-90 42.9 224.9)">VCC</text>
<text x="101.9" y="223.3" transform="rotate(-90 101.9 223.3)">GND</text>
<text x="129.9" y="227.5" transform="rotate(-90 129.9 227.5)">VCC</text>
<text x="138.9" y="223.6" transform="rotate(-90 138.9 223.6)">R5</text>
<text x="152.1" y="224.9" transform="rotate(-90 152.1 224.9)">1</text>
<text x="58.2" y="232.3" transform="rotate(-90 58.2 232.3)">D0</text>
<text x="60.9" y="232.3" transform="rotate(-90 60.9 232.3)">D1</text>
<text x="63.8" y="232.3" transform="rotate(-90 63.8 232.3)">D2</text>
<text x="66.7" y="232.3" transform="rotate(-90 66.7 232.3)">D3</text>
<text x="69.3" y="232.3" transform="rotate(-90 69.3 232.3)">D4</text>
<text x="72.2" y="232.3" transform="rotate(-90 72.2 232.3)">D5</text>
<text x="74.9" y="232.3" transform="rotate(-90 74.9 232.3)">D6</text>
<text x="77.8" y="232.3" transform="rotate(-90 77.8 232.3)">D7</text>
<text x="86.3" y="232.3" transform="rotate(-90 86.3 232.3)">OE</text>
<text x="149.8" y="233.9" transform="rotate(-90 149.8 233.9)">X1</text>
<text x="152.1" y="232.3" transform="rotate(-90 152.1 232.3)">1</text>
<text x="155" y="232.3" transform="rotate(-90 155 232.3)">2</text>
<text x="166.2" y="228.9" transform="rotate(-90 166.2 228.9)">GND</text>
<text x="52.7" y="234.4" transform="rotate(-90 52.7 234.4)">U3</text>
<text x="56.9" y="236" transform="rotate(-90 56.9 236)">2</text>
<text x="59.8" y="236" transform="rotate(-90 59.8 236)">3</text>
<text x="62.7" y="236" transform="rotate(-90 62.7 236)">4</text>
<text x="65.4" y="236" transform="rotate(-90 65.4 236)">5</text>
<text x="68.3" y="236" transform="rotate(-90 68.3 236)">6</text>
<text x="70.9" y="236" transform="rotate(-90 70.9 236)">7</text>
<text x="73.8" y="236" transform="rotate(-90 73.8 236)">8</text>
<text x="76.5" y="236" transform="rotate(-90 76.5 236)">9</text>
<text x="84.9" y="236" transform="rotate(-90 84.9 236)">1</text>
<text x="159.8" y="242.4" transform="rotate(-90 159.8 242.4)">MICROPHONE</text>
<text x="58.2" y="255.1" transform="rotate(-90 58.2 255.1)">P00</text>
<text x="60.9" y="255.1" transform="rotate(-90 60.9 255.1)">P01</text>
<text x="63.8" y="255.1" transform="rotate(-90 63.8 255.1)">P02</text>
<text x="66.7" y="255.1" transform="rotate(-90 66.7 255.1)">P03</text>
<text x="69.3" y="255.1" transform="rotate(-90 69.3 255.1)">P04</text>
<text x="72.2" y="255.1" transform="rotate(-90 72.2 255.1)">P05</text>
<text x="74.9" y="255.1" transform="rotate(-90 74.9 255.1)">P06</text>
<text x="77.8" y="255.1" transform="rotate(-90 77.8 255.1)">P07</text>
</g>
<text font-size="2.1" fill="#c0c000" x="161.4" y="193.4" transform="rotate(-90 161.4 193.4)">-</text>
<g font-size="1.9">
<text x="116.7" y="17.5">1</text>
<text x="137.3" y="17.5">2</text>
<text x="139.2" y="17.5">3</text>
<text x="154.3" y="17.5">4</text>
<text x="116.7" y="23">5</text>
<text x="137.3" y="23">6</text>
<text x="139.2" y="23">7</text>
<text x="154.3" y="23">8</text>
<text x="116.7" y="28.6">9</text>
<text x="137.3" y="28.6">10</text>
<text x="138.1" y="28.6">11</text>
<text x="154.3" y="28.6">12</text>
<text x="115.6" y="34.4">13</text>
<text x="137.3" y="34.4">14</text>
<text x="138.1" y="34.4">15</text>
<text x="154.3" y="34.4">16</text>
<text x="53.2" y="54">2</text>
<text x="87.6" y="54">20</text>
<text x="119.3" y="52.4">GND</text>
<text x="126.2" y="51.1">10</text>
<text x="49.5" y="57.9">1</text>
<text x="49.5" y="55">2</text>
<text x="53.2" y="56.6">1</text>
<text x="87.6" y="59.5">11</text>
<text x="92.6" y="55">VCC</text>
<text x="92.6" y="60.9">LE</text>
<text x="49.5" y="72">1</text>
<text x="49.5" y="69.1">2</text>
<text x="53.2" y="70.6">1</text>
<text x="53.2" y="68">2</text>
<text x="49.5" y="83.1">2</text>
<text x="53.2" y="82">2</text>
<text x="119.6" y="79.1">2</text>
<text x="131.8" y="79.1">1</text>
<text x="141.8" y="79.1">1</text>
<text x="156.9" y="79.1">2</text>
<text x="49.5" y="86">1</text>
<text x="53.2" y="84.7">1</text>
<text x="119.6" y="87.6">1</text>
<text x="140.2" y="87.6">2</text>
<text x="141.8" y="87.6">3</text>
<text x="156.9" y="87.6">4</text>
<text x="119.6" y="93.1">5</text>
<text x="140.2" y="93.1">6</text>
<text x="141.8" y="93.1">7</text>
<text x="156.9" y="93.1">8</text>
<text x="49.5" y="100">1</text>
<text x="49.5" y="97.1">2</text>
<text x="53.2" y="98.7">1</text>
<text x="53.2" y="96">2</text>
<text x="119.6" y="98.7">9</text>
<text x="140.2" y="98.7">10</text>
<text x="140.8" y="98.7">11</text>
<text x="156.9" y="98.7">12</text>
<text x="118.5" y="104.2">13</text>
<text x="140.2" y="104.2">14</text>
<text x="140.8" y="104.2">15</text>
<text x="156.9" y="104.2">16</text>
<text x="49.5" y="125.1">2</text>
<text x="53.2" y="124.1">2</text>
<text x="90.5" y="124.1">20</text>
<text x="95.2" y="125.1">VCC</text>
<text x="122.2" y="122.5">GND</text>
<text x="128.9" y="121.2">10</text>
<text x="49.5" y="128.1">1</text>
<text x="53.2" y="126.7">1</text>
<text x="90.5" y="129.6">11</text>
<text x="95.2" y="130.7">LE</text>
<text x="49.5" y="142.1">1</text>
<text x="49.5" y="139.2">2</text>
<text x="53.2" y="140.8">1</text>
<text x="53.2" y="138.1">2</text>
<text x="84.9" y="160.3">29</text>
<text x="106.6" y="160.3">30</text>
<text x="107.2" y="160.3">31</text>
<text x="123.3" y="160.3">32</text>
<text x="49.5" y="167.2">1</text>
<text x="49.5" y="164.6">2</text>
<text x="53.2" y="166.2">1</text>
<text x="53.2" y="163.2">2</text>
<text x="84.9" y="166.2">25</text>
<text x="106.6" y="166.2">26</text>
<text x="107.2" y="166.2">27</text>
<text x="123.3" y="166.2">28</text>
<text x="84.9" y="171.7">21</text>
<text x="106.6" y="171.7">22</text>
<text x="107.2" y="171.7">23</text>
<text x="123.3" y="171.7">24</text>
<text x="49.5" y="178.3">2</text>
<text x="53.2" y="177.3">2</text>
<text x="84.9" y="177.3">17</text>
<text x="106.6" y="177.3">18</text>
<text x="107.2" y="177.3">19</text>
<text x="123.3" y="177.3">20</text>
<text x="136.3" y="174.4">1</text>
<text x="143.7" y="178.3">POT</text>
<text x="154.3" y="174.4">2</text>
<text x="49.5" y="181.2">1</text>
<text x="53.2" y="180.2">1</text>
<text x="84.9" y="182.8">13</text>
<text x="106.6" y="182.8">14</text>
<text x="107.2" y="182.8">15</text>
<text x="123.3" y="182.8">16</text>
<text x="86" y="188.4">9</text>
<text x="106.6" y="188.4">10</text>
<text x="107.2" y="188.4">11</text>
<text x="123.3" y="188.4">12</text>
<text x="147.6" y="191.3">8</text>
<text x="162.7" y="191.3">4</text>
<text x="86" y="193.9">5</text>
<text x="106.6" y="193.9">6</text>
<text x="108.2" y="193.9">7</text>
<text x="123.3" y="193.9">8</text>
<text x="86" y="199.8">1</text>
<text x="106.6" y="199.8">2</text>
<text x="108.2" y="199.8">3</text>
<text x="123.3" y="199.8">4</text>
<text x="161.7" y="210.9">2</text>
<text x="173.8" y="210.9">1</text>
<text x="175.7" y="210.9">2</text>
<text x="187.9" y="210.9">1</text>
<text x="51.1" y="222">20</text>
<text x="83.1" y="220.4">GND</text>
<text x="89.7" y="219.3">10</text>
<text x="51.1" y="227.8">11</text>
<text x="56.1" y="223.3">VCC</text>
<text x="133.6" y="224.9">2</text>
<text x="145.8" y="224.9">1</text>
<text x="146.8" y="224.1">104</text>
<text x="157.2" y="223.3" transform="rotate(-90 157.2 223.3)">0.1MFD</text>
<text x="56.1" y="228.9">LE</text>
</g>
<g font-size="1.3">
<text x="139.4" y="14.3">RD2</text>
<text x="131.5" y="20.1">RES</text>
<text x="148.2" y="22.8">LED</text>
<text x="131.5" y="25.7">RES</text>
<text x="148.2" y="28.6">LED</text>
<text x="131.5" y="31.2">RES</text>
<text x="148.2" y="34.1">LED</text>
<text x="131.5" y="36.8">RES</text>
<text x="148.2" y="39.7">LED</text>
<text x="151.1" y="75.4">LED</text>
<text x="142.1" y="84.4">RD3</text>
<text x="134.1" y="90.2">RES</text>
<text x="134.1" y="95.8">RES</text>
<text x="151.1" y="92.9">LED</text>
<text x="134.1" y="101.3">RES</text>
<text x="151.1" y="98.4">LED</text>
<text x="134.1" y="106.9">RES</text>
<text x="151.1" y="104.2">LED</text>
<text x="151.1" y="109.8">LED</text>
<text x="100.5" y="159.5">RES</text>
<text x="117.5" y="156.9">LED</text>
<text x="100.5" y="165.1">RES</text>
<text x="117.5" y="162.5">LED</text>
<text x="100.5" y="170.9">RES</text>
<text x="117.5" y="173.6">LED</text>
<text x="117.5" y="168">LED</text>
<text x="100.5" y="176.5">RES</text>
<text x="100.5" y="182">RES</text>
<text x="117.5" y="184.7">LED</text>
<text x="100.5" y="187.6">RES</text>
<text x="117.5" y="190.5">LED</text>
<text x="100.5" y="193.1">RES</text>
<text x="117.5" y="196.1">LED</text>
<text x="100.5" y="198.7">RES</text>
<text x="108.5" y="204.3">RD1</text>
<text x="151.6" y="220.7">-</text>
</g>
<text font-size="1.1" x="152.1" y="223.8">+</text>
</svg>
